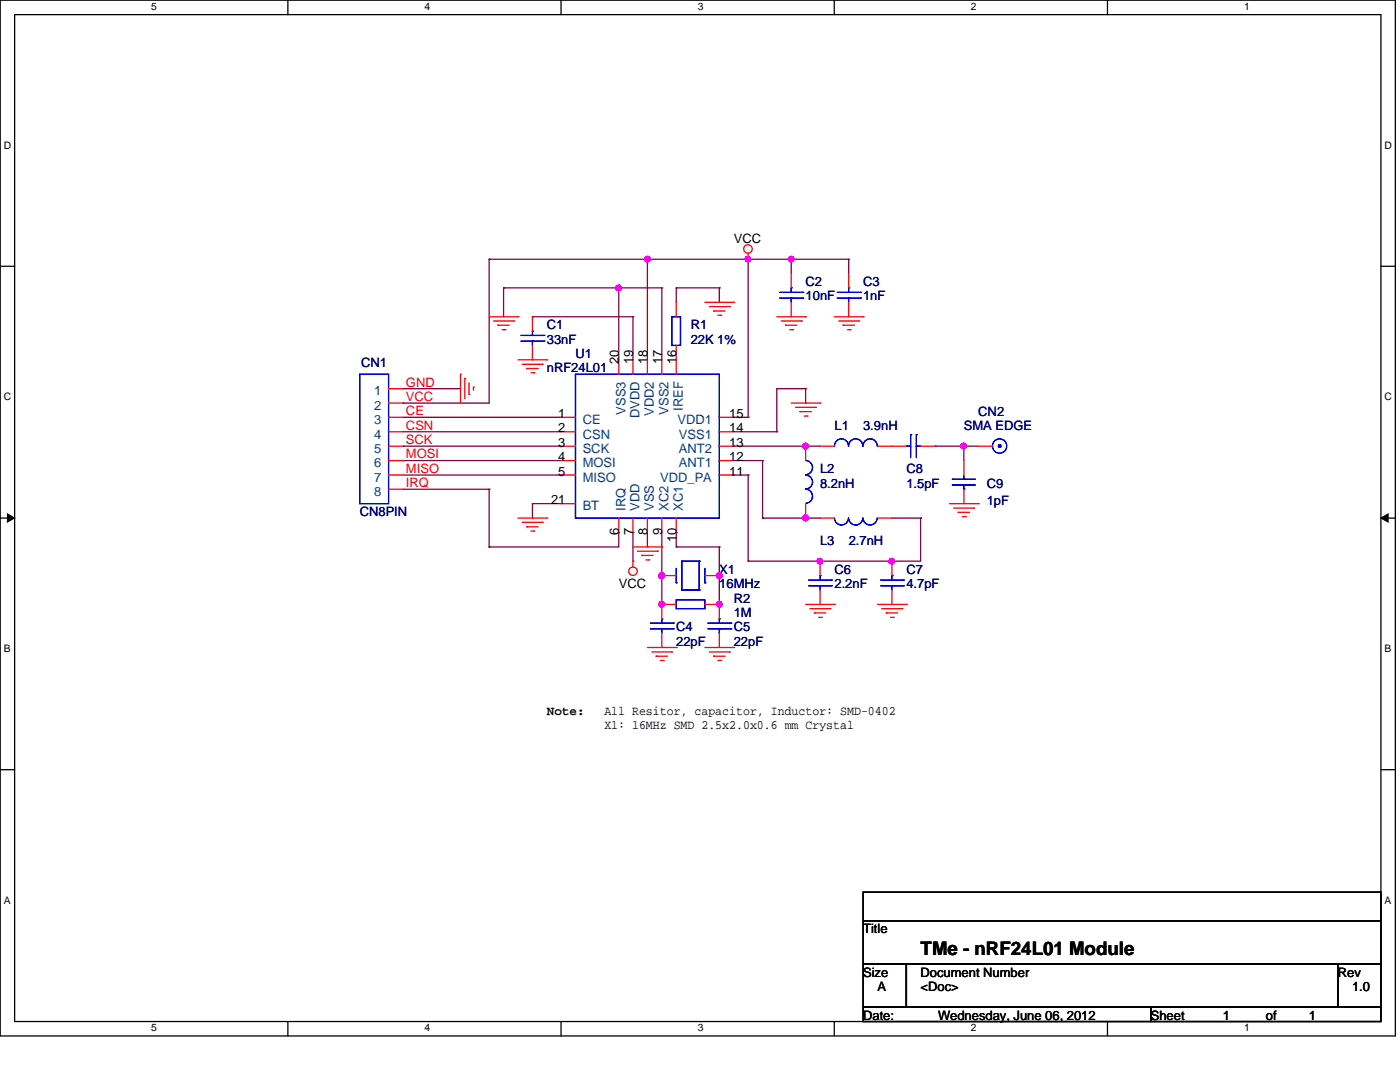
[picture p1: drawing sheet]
<svg xmlns="http://www.w3.org/2000/svg" width="279mm" height="216mm" viewBox="0 0 279 216" stroke-linecap="round" stroke-linejoin="round" font-family="sans-serif">
<path d="M0 0h278.5v206.7h-278.5zM2.9 2.9h272.7v200.9h-272.7z" fill="none" stroke="#000" stroke-width=".25"/>
<g fill="#fff">
<path d="M30.2 .3h1v2.2h-1z"/>
<path d="M30.2 204.1h1v2.1h-1z"/>
</g>
<path d="M57.4 0v2.9M57.4 203.8v2.9" fill="none" stroke="#000" stroke-width=".25"/>
<g fill="#fff">
<path d="M84.7 .3h1.1v2.2h-1.1z"/>
<path d="M84.7 204.1h1.1v2.1h-1.1z"/>
</g>
<path d="M112 0v2.9M112 203.8v2.9" fill="none" stroke="#000" stroke-width=".25"/>
<g fill="#fff">
<path d="M139.2 .3h1.1v2.2h-1.1z"/>
<path d="M139.2 204.1h1.1v2.1h-1.1z"/>
</g>
<path d="M166.5 0v2.9M166.5 203.8v2.9" fill="none" stroke="#000" stroke-width=".25"/>
<g fill="#fff">
<path d="M193.8 .3h1v2.2h-1z"/>
<path d="M193.8 204.1h1v2.1h-1z"/>
</g>
<path d="M221 0v2.9M221 203.8v2.9" fill="none" stroke="#000" stroke-width=".25"/>
<g fill="#fff">
<path d="M248.3 .3h1v2.2h-1z"/>
<path d="M248.3 204.1h1v2.1h-1z"/>
<path d="M.8 28h1.4v2.1h-1.4z"/>
<path d="M276.3 28h1.4v2.1h-1.4z"/>
<path d="M.8 78.2h1.4v2.1h-1.4z"/>
<path d="M276.3 78.2h1.4v2.1h-1.4z"/>
</g>
<path d="M0 53.1h2.9M275.6 53.1h2.9" fill="none" stroke="#000" stroke-width=".25"/>
<g fill="#fff">
<path d="M.8 128.5h1v2.1h-1z"/>
<path d="M276.3 128.5h1.1v2.1h-1.1z"/>
</g>
<path d="M0 103.4h2.9M275.6 103.4h2.9" fill="none" stroke="#000" stroke-width=".25"/>
<path d="M1.5 102.5l1.4 .9-1.4 .8zM275.6 103.4l1.4-.9v1.7z" fill="#000" stroke="#000" stroke-width=".2"/>
<g fill="#fff">
<path d="M.8 178.7h1v2.1h-1z"/>
<path d="M276.3 178.7h1.1v2.1h-1.1z"/>
</g>
<path d="M0 153.6h2.9M275.6 153.6h2.9M172.3 178h103.3v5.7h-103.3zM172.3 183.7h103.3v8.7h-103.3zM172.3 192.4h8.6v8.6h-8.6zM180.9 192.4h86.1v8.6h-86.1zM267 192.4h8.6v8.6h-8.6zM172.3 201h57.4v2.8h-57.4zM229.7 201h45.9v2.8h-45.9z" fill="none" stroke="#000" stroke-width=".25"/>
<g fill="none" stroke="#800040" stroke-width=".25">
<path d="M97.6 51.7h.1M97.6 51.7h71.8M97.6 51.7v28.7h-17.2M100.5 57.4h.1M100.5 57.4h31.6M100.5 57.4v5.8M123.5 57.4h.1M123.5 57.4v14.4M129.2 51.7h.1M129.2 51.7v20.1M132.1 57.4h.1M132.1 57.4v14.4"/>
<path d="M135 57.4h.1M135 57.4h8.6M135 57.4v2.9M143.6 57.4h.1M143.6 57.4v2.9M149.3 51.7h.1M149.3 51.7v31.6M157.9 51.7h.1M157.9 51.7v2.9M169.4 51.7h.1M169.4 51.7v2.9M80.4 77.6h.1"/>
<path d="M80.4 77.6h11.5M106.3 63.2h.1M106.3 63.2h20M126.3 63.2h.1M126.3 63.2v8.6M143.6 60.3h.1M155 77.6h.1M155 77.6v8.5M155 77.6h5.8M160.8 77.6h.1M160.8 77.6v2.8M80.4 80.4h.1"/>
<path d="M80.4 89h.1M80.4 91.9h.1M80.4 86.1h31.6M80.4 83.3h31.6M80.4 89h31.6M80.4 91.9h31.6M80.4 94.8h31.6M80.4 97.6h17.2M97.6 97.6h.1M97.6 97.6v11.5M112 83.3h.1M112 86.1h.1"/>
<path d="M112 94.8h.1M146.4 83.3h.1M146.4 89h.1M146.4 94.8h.1M146.4 86.1h8.6M146.4 83.3h2.9M146.4 89h17.3M146.4 91.9h5.8M146.4 94.8h2.9M149.3 83.3h.1M149.3 94.8h.1M149.3 94.8v17.2"/>
<path d="M152.2 91.9h.1M152.2 91.9v11.5M155 86.1h.1M160.8 80.4h.1M160.8 89h.1M186.6 89h.1M186.6 89h8.6M192.4 89h.1M192.4 89v2.9M97.6 109.1h.1M106.3 100.5h.1M106.3 103.4h.1"/>
<path d="M106.3 100.5h5.7M106.3 100.5v2.9M123.5 106.3h.1M123.5 106.3v2.8h-25.9M126.3 106.3h.1M126.3 106.3v5.7M129.2 109.1h.1M129.2 106.3v2.8M132.1 114.9h.1M132.1 106.3v14.3M135 109.1h.1M135 106.3h.1"/>
<path d="M135 106.3v2.8M135 109.1h8.6M143.6 109.1h.1M143.6 114.9h.1M143.6 109.1v11.5M149.3 112h.1M152.2 103.4h.1M152.2 103.4h11.5M160.8 103.4h.1M163.7 112h.1M178 112h.1M178 103.4h5.7"/>
<path d="M183.7 103.4h.1M183.7 103.4v8.6h-34.4"/>
</g>
<g fill="#f0f" stroke="#f0f" stroke-width=".25">
<circle cx="123.4" cy="57.4" r=".56"/>
<circle cx="129.2" cy="51.7" r=".56"/>
<circle cx="149.3" cy="51.7" r=".56"/>
<circle cx="157.9" cy="51.7" r=".56"/>
<circle cx="132.1" cy="114.9" r=".56"/>
<circle cx="160.8" cy="89" r=".57"/>
<circle cx="160.8" cy="103.4" r=".57"/>
<circle cx="178" cy="112" r=".56"/>
<circle cx="163.6" cy="112" r=".56"/>
<circle cx="192.3" cy="89" r=".57"/>
<circle cx="143.5" cy="120.6" r=".56"/>
<circle cx="143.5" cy="114.9" r=".56"/>
<circle cx="132.1" cy="120.6" r=".56"/>
</g>
<g fill="none" stroke="#f00" stroke-width=".25">
<path d="M149.3 51.7h.1M149.3 50.5v1.2M157.9 54.6v2.8M169.4 54.6v2.8M77.6 77.6h2.8M91.9 74.7h.1M91.9 74.7v5.7M92.8 75.5h.1M92.8 75.5v4M93.6 78.7h.1M93.6 76.4v2.3M94.5 77.3h.1"/>
<path d="M94.5 77.3v.6M97.6 63.2h5.8M98.5 64.1h4M99.4 64.9h.1M99.4 64.9h2.2M100.2 65.8h.6M100.8 65.8h.1M102.5 64.1h.1M103.4 63.2h.1M103.4 71.8h5.7M104.2 72.7h4M105.1 73.5h.1"/>
<path d="M105.1 73.5h2.3M106 74.4h.6M106.3 63.2v2.9M106.3 68.9v2.9M106.6 74.4h.1M108.2 72.7h.1M109.1 71.8h.1M123.5 71.8v2.9M126.3 71.8v2.9M129.2 71.8v2.9M132.1 71.8v2.9M135 60.3v2.9"/>
<path d="M135 68.9v5.8M140.7 60.3h5.7M141.6 61.2h4M142.4 62.1h.1M142.4 62.1h2.3M143.3 62.9h.5M143.8 62.9h.1M145.6 61.2h.1M146.4 60.3h.1M155 63.2h5.8M155.9 64.1h4M156.8 64.9h.1"/>
<path d="M156.8 64.9h2.2M157.6 65.8h.6M157.9 60.3v2.9M158.2 65.8h.1M159.9 64.1h.1M160.8 63.2h.1M166.5 63.2h5.8M167.4 64.1h4M168.2 64.9h.1M168.2 64.9h2.4M169.1 65.8h.6M169.4 60.3v2.9"/>
<path d="M169.7 65.8h.1M171.4 64.1h.1M172.3 63.2h.1M77.6 80.4h2.8M77.6 83.3h2.8M77.6 86.1h2.8M77.6 89h2.8M77.6 91.9h2.8M77.6 94.8h2.8M77.6 97.6h2.8M112 83.3h2.9M112 86.1h2.9"/>
<path d="M112 89h2.9M112 91.9h2.9M112 94.8h2.9M143.6 83.3h2.8M143.6 86.1h2.8M143.6 89h2.8M143.6 91.9h2.8M143.6 94.8h2.8M157.9 80.4h5.8M158.8 81.3h4M159.6 82.1h.1M159.6 82.1h2.3"/>
<path d="M160.5 83h.6M160.8 89v2.9M161.1 83h.1M162.8 81.3h.1M163.7 80.4h.1M163.7 89h2.8M175.1 89h5.8M183.7 89h2.9M192.4 91.9v2.9M192.4 97.6v2.9M195.2 89h2.9M103.4 103.4h5.7"/>
<path d="M104.2 104.2h4M105.1 105.1h.1M105.1 105.1h2.3M106 106h.6M106.6 106h.1M108.2 104.2h.1M109.1 103.4h.1M112 100.5h2.9M123.5 103.4v2.9M126.3 112h.1M126.3 109.1h5.8M126.3 103.4v2.9"/>
<path d="M126.3 112v1.2M127.2 110h4M128.1 110.8h.1M128.1 110.8h2.2M128.9 111.7h.6M129.2 103.4v2.9M129.5 111.7h.1M131.2 110h.1M132.1 109.1h.1M132.1 114.9h2.9M132.1 103.4v2.9M135 103.4v2.9"/>
<path d="M140.7 114.9h2.9M160.8 100.5v2.9M163.7 103.4h2.8M163.7 112v2.9M163.7 117.7v2.9M175.1 103.4h2.9M178 112v2.9M178 117.7v2.9M189.5 100.5h5.7M190.3 101.4h4.1M191.2 102.2h.1M191.2 102.2h2.3"/>
<path d="M192.1 103.1h.6M192.7 103.1h.1M194.4 101.4h.1M195.2 100.5h.1M129.2 129.2h5.8M130.1 130.1h4M130.9 130.9h.1M130.9 130.9h2.3M131.8 131.8h.6M132.1 126.3v2.9M132.4 131.8h.1M134.1 130.1h.1"/>
<path d="M135 129.2h.1M135 120.6h-2.9v2.9M140.7 129.2h5.7M140.7 120.6h2.9v2.9M141.6 130.1h4M142.4 130.9h.1M142.4 130.9h2.3M143.3 131.8h.5M143.6 126.3v2.9M143.8 131.8h.1M145.6 130.1h.1M146.4 129.2h.1"/>
<path d="M160.8 120.6h5.7M161.6 121.5h4.1M162.5 122.3h.1M162.5 122.3h2.3M163.4 123.2h.6M164 123.2h.1M165.7 121.5h.1M166.5 120.6h.1M175.1 120.6h5.8M176 121.5h4M176.9 122.3h.1M176.9 122.3h2.3"/>
<path d="M177.7 123.2h.6M178.3 123.2h.1M180 121.5h.1M180.9 120.6h.1"/>
<circle cx="149.3" cy="49.7" r=".85"/>
<circle cx="126.3" cy="114" r=".85"/>
</g>
<g fill="none" stroke="#00f" stroke-width=".25">
<path d="M155.6 58.3h4.6M155.6 59.5h4.6M157.9 59.5h.1M157.9 57.4h.1M157.9 57.4v.9M157.9 59.5v.8M160.2 58.3h.1M160.2 59.5h.1M167.1 58.3h4.6M167.1 59.5h4.6M169.4 59.5h.1M169.4 57.4h.1"/>
<path d="M169.4 57.4v.9M169.4 59.5v.8M171.7 58.3h.1M171.7 59.5h.1M71.8 74.7h5.8v25.8h-5.8zM104 66.9h4.5M104 68.1h4.5M106.3 68.1h.1M106.3 66.1h.1M106.3 66.1v.8M106.3 68.1v.8M108.5 66.9h.1"/>
<path d="M108.5 68.1h.1M114.9 74.7h28.7v28.7h-28.7zM134.1 63.2h1.7v5.7h-1.7zM160.8 94.8a1.4 1.4 0 0 1 1.4 1.4 1.4 1.4 0 0 1-1.4 1.4h.1a1.42 1.42 0 0 1 1.2 1.7M160.8 91.9a1.42 1.42 0 0 1 1.4 1.4 1.42 1.42 0 0 1-1.4 1.4M162.2 99.1a1.42 1.42 0 0 1-1.4 1.3M172.2 89a1.43 1.43 0 0 0-1.4-1.4 1.43 1.43 0 0 0-1.5 1.4 1.4 1.4 0 0 0-1.4-1.4 1.4 1.4 0 0 0-1.4 1.4M173.7 87.6a1.42 1.42 0 0 1 1.4 1.4M174 87.6a1.42 1.42 0 0 0-1.8 1.4M180.9 89h.1M180.9 89h.8M181.7 86.7h.1"/>
<path d="M181.7 86.7v4.6M182.9 89h.1M182.9 86.7h.1M182.9 89h.8M182.9 86.7v4.6M190.1 96.8h.1M190.1 95.6h.1M190.1 96.8h4.5M190.1 95.6h4.5M192.4 95.6h.1M192.4 97.6h.1M192.4 94.8v.8"/>
<path d="M192.4 96.8v.8M135 119.7h5.7v1.8h-5.7zM135 116.3h.1M135 113.4v2.9M136.1 117.7h.1M136.1 112h.1M136.1 112v5.7M136.1 117.7h3.4M136.1 112h3.4M139.5 117.7h.1M139.5 112h.1M139.5 112v5.7"/>
<path d="M140.7 116.3h.1M140.7 113.4v2.9M161.4 115.7h4.5M161.4 116.9h4.5M163.7 116.9h.1M163.7 114.9h.1M163.7 114.9v.8M163.7 116.9v.8M165.9 115.7h.1M165.9 116.9h.1M166.5 103.4a1.41 1.41 0 0 0 1.5 1.4M172.2 103.4a1.42 1.42 0 0 1-1.4 1.4 1.42 1.42 0 0 1-1.4-1.4l-.1 .1a1.4 1.4 0 0 1-1.6 1.2"/>
<path d="M175.1 103.4a1.42 1.42 0 0 1-1.4 1.4 1.42 1.42 0 0 1-1.5-1.4M175.7 115.7h4.6M175.7 116.9h4.6M178 116.9h.1M178 114.9h.1M178 114.9v.8M178 116.9v.8M180.3 115.7h.1M180.3 116.9h.1M129.8 124.3h4.6M129.8 125.5h4.6M132.1 125.5h.1"/>
<path d="M132.1 123.5h.1M132.1 123.5v.8M132.1 125.5v.8M134.4 124.3h.1M134.4 125.5h.1M141.3 124.3h4.5M141.3 125.5h4.5M143.6 125.5h.1M143.6 123.5h.1M143.6 123.5v.8M143.6 125.5v.8M145.8 124.3h.1"/>
<path d="M145.8 125.5h.1"/>
<circle cx="199.5" cy="89" r="1.43"/>
</g>
<circle cx="199.5" cy="89" r=".27" fill="#00f" stroke="#00f" stroke-width=".25"/>
<text font-size="3.7" x="183.7" y="190.5">TMe - nRF24L01 Module</text>
<g font-size="2.6">
<text x="146.4" y="48.5">VCC</text>
<text x="123.5" y="72.7" transform="rotate(-90 123.5 72.7)">20</text>
<text x="126.4" y="72.7" transform="rotate(-90 126.4 72.7)">19</text>
<text x="129.2" y="72.7" transform="rotate(-90 129.2 72.7)">18</text>
<text x="132.1" y="72.7" transform="rotate(-90 132.1 72.7)">17</text>
<text x="135" y="72.7" transform="rotate(-90 135 72.7)">16</text>
<text x="111.4" y="83.4">1</text>
<text x="145.5" y="83.4">15</text>
<text x="111.4" y="86.3">2</text>
<text x="111.4" y="89.2">3</text>
<text x="145.5" y="89.2">13</text>
<text x="145.5" y="86.3">14</text>
<text x="111.4" y="92">4</text>
<text x="111.4" y="94.9">5</text>
<text x="145.5" y="94.9">11</text>
<text x="145.5" y="92">12</text>
<text x="110" y="100.6">21</text>
<text x="123.5" y="106.8" transform="rotate(-90 123.5 106.8)">6</text>
<text x="126.4" y="106.8" transform="rotate(-90 126.4 106.8)">7</text>
<text x="129.2" y="106.8" transform="rotate(-90 129.2 106.8)">8</text>
<text x="132.1" y="106.8" transform="rotate(-90 132.1 106.8)">9</text>
<text x="135" y="108.2" transform="rotate(-90 135 108.2)">10</text>
<text x="123.5" y="117.4">VCC</text>
<text x="109.1" y="142.7">Note:</text>
<text x="120.6" y="142.7">All Resitor, capacitor, Inductor: SMD-0402</text>
<text x="120.6" y="145.5">X1: 16MHz SMD 2.5x2.0x0.6 mm Crystal</text>
<text x="172.3" y="186.2">Title</text>
<text x="172.3" y="194.9">Size</text>
<text x="175.1" y="197.7">A</text>
<text x="183.7" y="194.9">Document Number</text>
<text x="183.7" y="197.7">&lt;Doc&gt;</text>
<text x="267" y="194.9">Rev</text>
<text x="269.8" y="197.7">1.0</text>
<text x="172.3" y="203.5">Date:</text>
<text x="187.2" y="203.5">Wednesday, June 06, 2012</text>
<text x="229.7" y="203.5">Sheet</text>
<text x="244" y="203.5">1</text>
<text x="252.6" y="203.5">of</text>
<text x="261.2" y="203.5">1</text>
</g>
<g font-size="2.6" fill="#000080">
<text x="160.8" y="57.1">C2</text>
<text x="160.8" y="59.9">10nF</text>
<text x="172.3" y="57.1">C3</text>
<text x="172.3" y="59.9">1nF</text>
<text x="109.1" y="65.7">C1</text>
<text x="137.8" y="65.7">R1</text>
<text x="109.1" y="68.6">33nF</text>
<text x="114.9" y="71.4">U1</text>
<text x="137.8" y="68.6">22K 1%</text>
<text x="72.1" y="73.2">CN1</text>
<text x="109.1" y="74.3">nRF24L01</text>
<text x="195.2" y="82.9">CN2</text>
<text x="166.5" y="85.8">L1</text>
<text x="172.3" y="85.8">3.9nH</text>
<text x="192.4" y="85.8">SMA EDGE</text>
<text x="163.7" y="94.4">L2</text>
<text x="180.9" y="94.4">C8</text>
<text x="163.7" y="97.3">8.2nH</text>
<text x="180.9" y="97.3">1.5pF</text>
<text x="196.9" y="97.3">C9</text>
<text x="196.9" y="100.7">1pF</text>
<text x="71.8" y="103">CN8PIN</text>
<text x="163.7" y="108.8">L3</text>
<text x="169.4" y="108.8">2.7nH</text>
<text x="143.6" y="114.5">X1</text>
<text x="143.6" y="117.4">16MHz</text>
<text x="166.5" y="114.5">C6</text>
<text x="166.5" y="117.4">2.2nF</text>
<text x="180.9" y="114.5">C7</text>
<text x="180.9" y="117.4">4.7pF</text>
<text x="135" y="126">C4</text>
<text x="146.4" y="120.2">R2</text>
<text x="146.4" y="123.1">1M</text>
<text x="146.4" y="126">C5</text>
<text x="135" y="128.8">22pF</text>
<text x="146.4" y="128.8">22pF</text>
</g>
<g font-size="2.6" fill="#f00">
<text x="81" y="77.1">GND</text>
<text x="81" y="80">VCC</text>
<text x="81" y="82.9">CE</text>
<text x="81" y="85.7">CSN</text>
<text x="81" y="88.6">SCK</text>
<text x="81" y="91.5">MOSI</text>
<text x="81" y="94.4">MISO</text>
<text x="81" y="97.2">IRQ</text>
</g>
<g font-size="2.6" fill="#004080">
<text x="74.7" y="78.9">1</text>
<text x="74.7" y="81.8">2</text>
<text x="124.8" y="82.8" transform="rotate(-90 124.8 82.8)">VSS3</text>
<text x="127.6" y="83.4" transform="rotate(-90 127.6 83.4)">DVDD</text>
<text x="130.5" y="83" transform="rotate(-90 130.5 83)">VDD2</text>
<text x="133.4" y="82.8" transform="rotate(-90 133.4 82.8)">VSS2</text>
<text x="136.3" y="82" transform="rotate(-90 136.3 82)">IREF</text>
<text x="74.7" y="84.6">3</text>
<text x="74.7" y="87.5">4</text>
<text x="116.3" y="84.6">CE</text>
<text x="116.3" y="87.5">CSN</text>
<text x="135.2" y="84.6">VDD1</text>
<text x="135.5" y="87.5">VSS1</text>
<text x="74.7" y="90.4">5</text>
<text x="74.7" y="93.3">6</text>
<text x="116.3" y="90.4">SCK</text>
<text x="116.3" y="93.3">MOSI</text>
<text x="135.5" y="93.3">ANT1</text>
<text x="135.5" y="90.4">ANT2</text>
<text x="74.7" y="96.1">7</text>
<text x="74.7" y="99">8</text>
<text x="116.3" y="96.1">MISO</text>
<text x="116.3" y="101.9">BT</text>
<text x="124.8" y="101.9" transform="rotate(-90 124.8 101.9)">IRQ</text>
<text x="127.6" y="101.9" transform="rotate(-90 127.6 101.9)">VDD</text>
<text x="130.5" y="101.9" transform="rotate(-90 130.5 101.9)">VSS</text>
<text x="131.7" y="96.1">VDD_PA</text>
<text x="133.4" y="101.9" transform="rotate(-90 133.4 101.9)">XC2</text>
<text x="136.3" y="101.9" transform="rotate(-90 136.3 101.9)">XC1</text>
</g>
<g font-size="2.1">
<text x="30.2" y="2">5</text>
<text x="84.7" y="2">4</text>
<text x="139.2" y="2">3</text>
<text x="193.8" y="2">2</text>
<text x="248.3" y="2">1</text>
<text x=".8" y="29.7">D</text>
<text x="276.3" y="29.7">D</text>
<text x=".8" y="79.9">C</text>
<text x="276.3" y="79.9">C</text>
<text x=".8" y="130.1">B</text>
<text x="276.3" y="130.1">B</text>
<text x=".8" y="180.4">A</text>
<text x="276.3" y="180.4">A</text>
<text x="30.2" y="205.8">5</text>
<text x="84.7" y="205.8">4</text>
<text x="139.2" y="205.8">3</text>
<text x="193.8" y="205.8">2</text>
<text x="248.3" y="205.8">1</text>
</g>
</svg>
